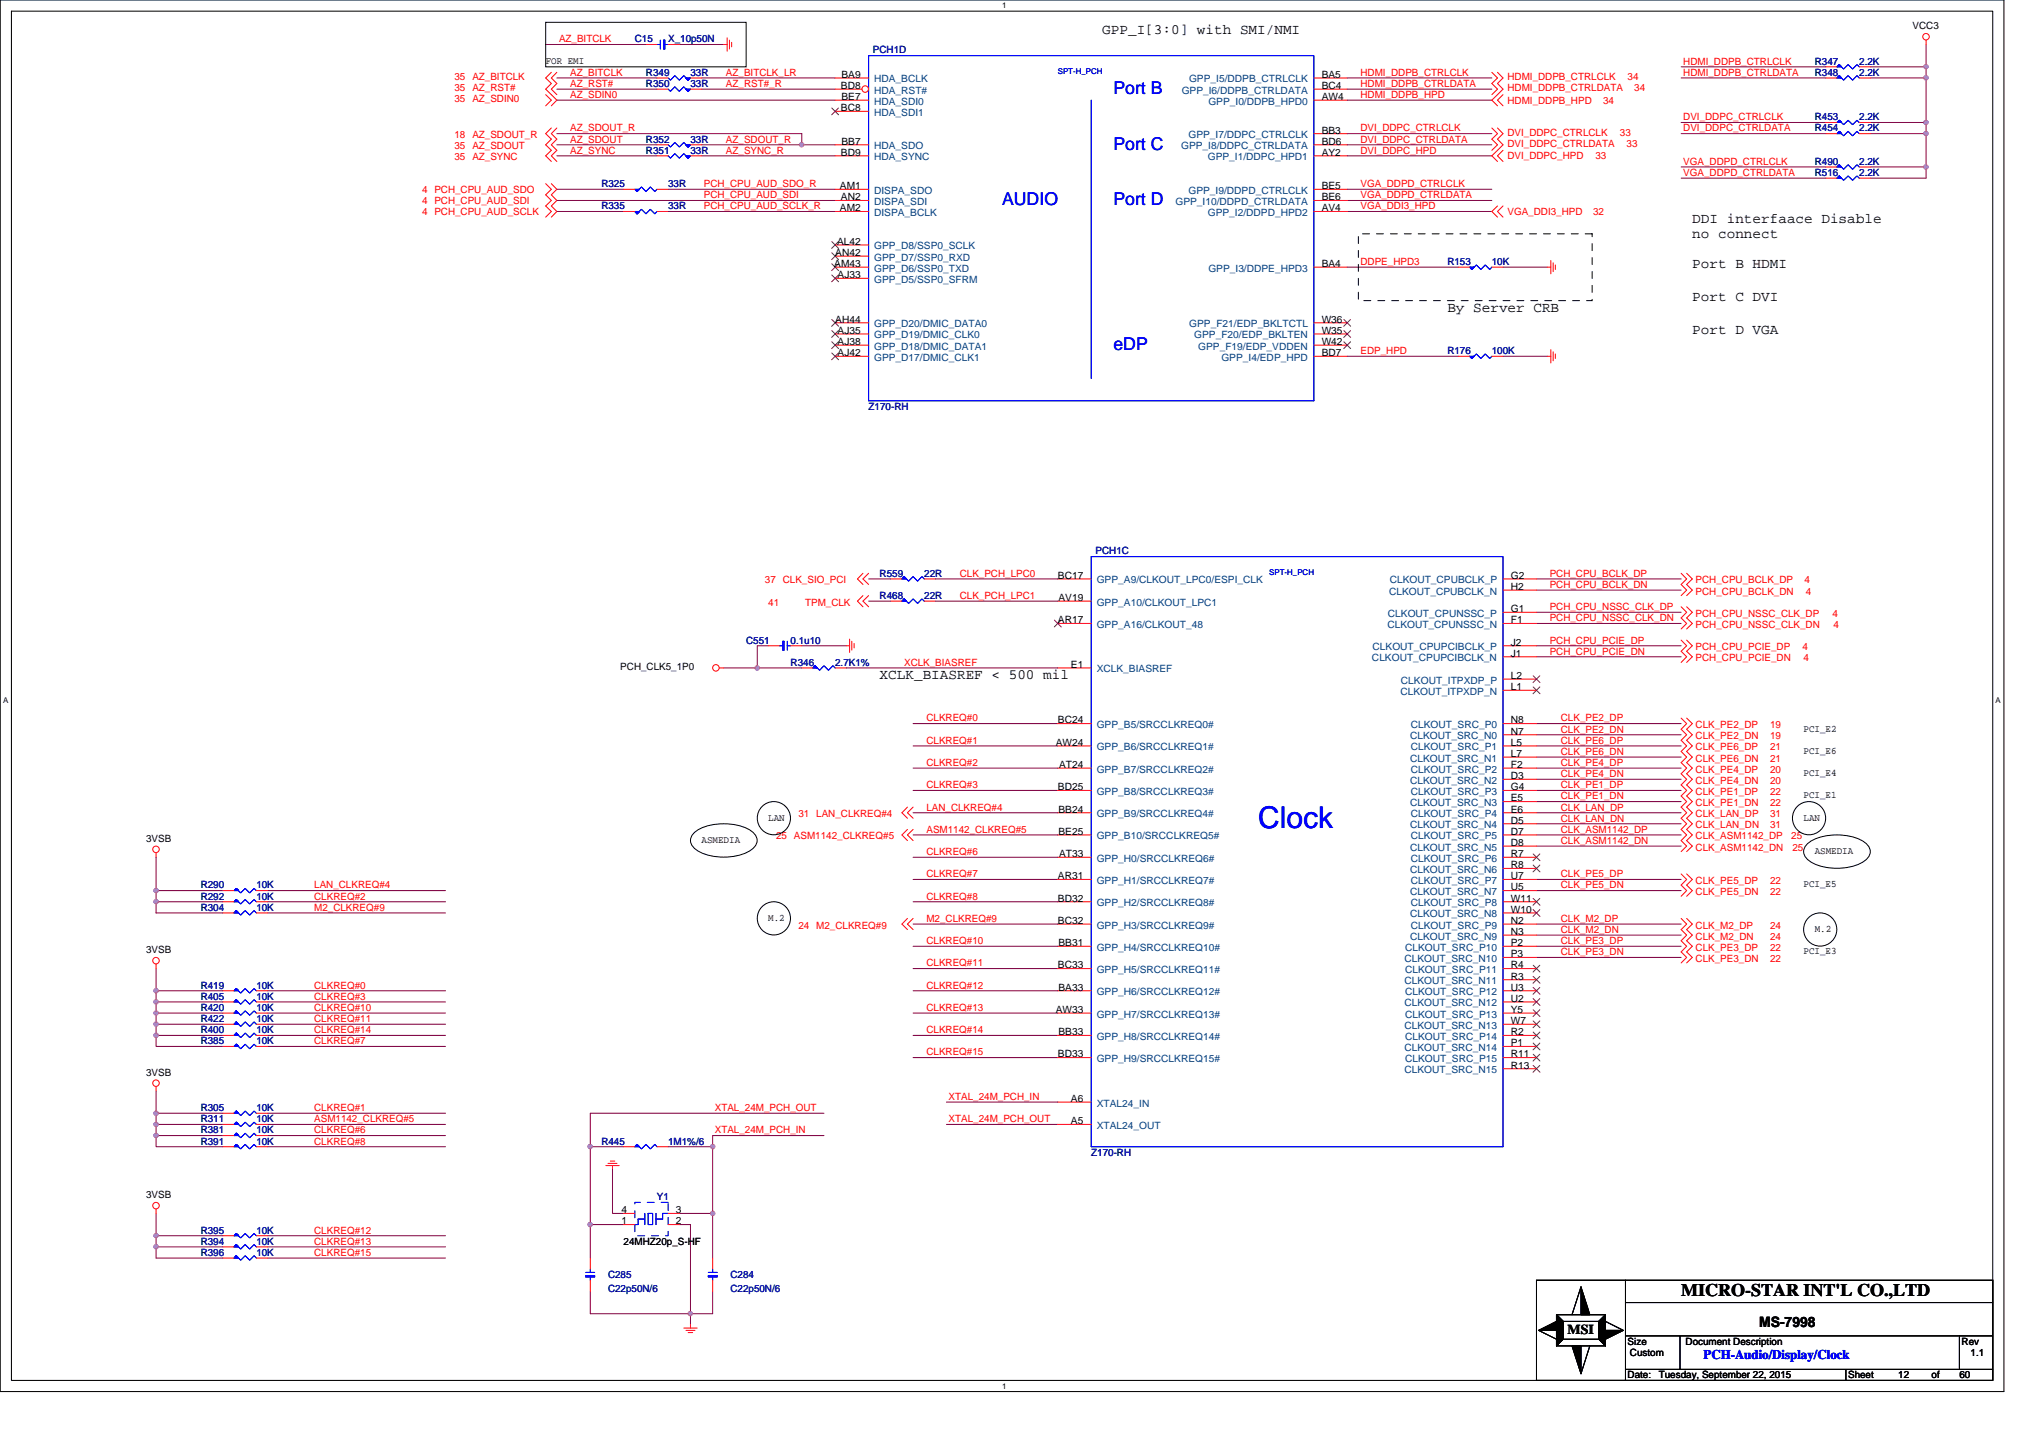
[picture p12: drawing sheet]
<svg xmlns="http://www.w3.org/2000/svg" width="297mm" height="210mm" viewBox="0 0 297 210" stroke-linecap="round" stroke-linejoin="round" font-family="sans-serif">
<path d="M0 0h292.6v203.2h-292.6zM1.7 1.6h289.3v200h-289.3z" fill="none" stroke="#000" stroke-width=".15"/>
<g fill="#fff">
<path d="M146.3 .2h.7v1.3h-.7z"/>
<path d="M146.3 201.8h.7v1.3h-.7z"/>
<path d="M.5 101.6h.7v1.3h-.7z"/>
<path d="M291.4 101.6h.8v1.3h-.8z"/>
</g>
<g fill="none" stroke="#800040" stroke-width=".15">
<path d="M79.7 6.5h14.6M81.3 11.4h14.6M81.3 13h14.6M81.3 14.6h40.7M81.3 19.5h35.8v1.6M99.2 6.5h6.5M102.5 11.4h19.5M102.5 13h19.5M196.7 11.4h21.2M196.7 13h21.2M196.7 19.5h21.2M196.7 14.6h21.2"/>
<path d="M245.5 9.8h21.1M245.5 11.4h21.1M245.5 19.5h21.1M245.5 17.9h21.1M273.2 17.9h8.1M273.2 11.4h8.1M273.2 19.5h8.1M273.2 9.8h8.1M281.3 17.9v1.6M281.3 9.8v1.6M281.3 6.5v3.3M281.3 11.4v6.5"/>
<path d="M281.3 19.5v4.9M81.3 22.8h14.6M81.3 21.1h14.6M81.3 27.6h9.8M81.3 30.9h9.8M81.3 29.3h40.7M97.6 30.9h24.4M97.6 27.6h24.4M102.5 22.8h19.5M102.5 21.1h14.6M117.1 21.1h4.9M196.7 27.6h21.2"/>
<path d="M196.7 29.3h21.2M196.7 21.1h21.2M196.7 30.9h21.2M196.7 22.8h21.2M196.7 39h16.3M219.5 39h6.5M245.5 26h21.1M245.5 24.4h21.1M273.2 24.4h8.1M281.3 24.4v1.6h-8.1M196.7 52h16.3M219.5 52h6.5"/>
<path d="M105.7 97.5h4.9M110.6 97.5h6.5M112.2 94.3h-1.6v3.2M117.1 94.3h6.5M123.6 97.5h30.9M126.8 87.8h3.3M126.8 84.5h3.3M136.6 84.5h17.9M136.6 87.8h17.9M224.4 89.4h21.1M224.4 91h21.1M224.4 95.9h21.1"/>
<path d="M224.4 94.3h21.1M224.4 84.5h21.1M224.4 86.2h21.1M133.3 112.2h21.2M133.3 118.7h21.2M133.3 115.4h21.2M133.3 105.7h21.2M133.3 108.9h21.2M224.4 115.4h21.1M224.4 117.1h21.1M224.4 118.7h21.1M224.4 105.7h21.1"/>
<path d="M224.4 107.3h21.1M224.4 112.2h21.1M224.4 113.8h21.1M224.4 108.9h21.1M224.4 110.6h21.1M22.8 130v1.7M22.8 131.7v1.6h9.8M22.8 125.2v4.8M22.8 130h9.8M22.8 131.7h9.8M39 130h26.1M39 131.7h26.1"/>
<path d="M39 133.3h26.1M133.3 125.2h21.2M133.3 121.9h21.2M133.3 138.2h21.2M133.3 134.9h21.2M133.3 131.7h21.2M133.3 128.4h21.2M224.4 128.4h21.1M224.4 130h21.1M224.4 134.9h21.1M224.4 139.8h21.1M224.4 136.5h21.1"/>
<path d="M224.4 138.2h21.1M224.4 120.3h21.1M224.4 121.9h21.1M224.4 123.5h21.1M22.8 141.4v3.3M22.8 149.6h9.8M22.8 149.6v1.6h9.8M22.8 151.2v1.6h9.8M22.8 159.3v3.3h9.8M32.6 147.9h-9.8v1.7M32.6 146.3h-9.8v1.6M32.6 144.7h-9.8v1.6"/>
<path d="M39 151.2h26.1M39 144.7h26.1M39 146.3h26.1M39 152.8h26.1M39 147.9h26.1M39 149.6h26.1M133.3 154.4h21.2M133.3 151.2h21.2M133.3 147.9h21.2M133.3 144.7h21.2M133.3 141.4h21.2M22.8 177.2v3.2"/>
<path d="M22.8 164.2v1.6h9.8M22.8 162.6v1.6h9.8M22.8 165.8v1.6h9.8M39 164.2h26.1M39 165.8h26.1M39 167.4h26.1M39 162.6h26.1M86.2 167.4h4.9M86.2 167.4v11.4h4.9M86.2 178.8v4.9M89.4 170.7v6.5h1.7M97.6 167.4h6.5"/>
<path d="M99.2 178.8h1.6v13M99.2 177.2h4.9M104.1 177.2v6.5M104.1 167.4v9.8M120.3 162.6h-34.1v4.8M120.3 165.8h-16.2v1.6M138.2 160.9h16.3M138.2 164.2h16.3M22.8 182.1v1.6h9.8M22.8 180.4v1.7M22.8 180.4h9.8M22.8 182.1h9.8"/>
<path d="M39 180.4h26.1M39 182.1h26.1M39 183.7h26.1M86.2 188.6v3.2h14.6M100.8 191.8v1.6M104.1 188.6v3.2h-3.3"/>
</g>
<g fill="#f0f" stroke="#f0f" stroke-width=".15">
<circle cx="104.1" cy="177.2" r=".32"/>
<circle cx="86.2" cy="167.4" r=".32"/>
<circle cx="86.2" cy="178.8" r=".32"/>
<circle cx="100.8" cy="191.8" r=".32"/>
<circle cx="22.8" cy="130" r=".32"/>
<circle cx="22.8" cy="131.7" r=".31"/>
<circle cx="110.6" cy="97.5" r=".32"/>
<circle cx="22.8" cy="180.4" r=".31"/>
<circle cx="22.8" cy="182.1" r=".32"/>
<circle cx="22.8" cy="164.2" r=".31"/>
<circle cx="22.8" cy="162.6" r=".32"/>
<circle cx="22.8" cy="144.7" r=".32"/>
<circle cx="22.8" cy="147.9" r=".31"/>
<circle cx="104.1" cy="167.4" r=".32"/>
<circle cx="22.8" cy="149.5" r=".32"/>
<circle cx="22.8" cy="146.3" r=".32"/>
<circle cx="22.8" cy="151.2" r=".32"/>
<circle cx="22.8" cy="165.8" r=".32"/>
<circle cx="117.1" cy="21.1" r=".32"/>
<circle cx="281.3" cy="17.9" r=".31"/>
<circle cx="281.3" cy="11.4" r=".32"/>
<circle cx="281.3" cy="24.4" r=".32"/>
<circle cx="281.3" cy="19.5" r=".32"/>
<circle cx="281.3" cy="9.7" r=".31"/>
</g>
<g fill="none" stroke="#f00" stroke-width=".15">
<path d="M79.7 13.8l.8 .8-.8 .9M80.5 10.6l-.8 .8 .8 .8-.8 .8 1.6 1.6-.8 .9M80.5 18.7l-.8 .8 .8 .8-.8 .8 .8 .8-.8 .9 .8 .8M81.3 10.6l-.8 .8 .8 .8-.8 .8 .8 .8M81.3 18.7l-.8 .8 .8 .8-.8 .8 .8 .8-.8 .9 .8 .8M94.3 6.5h1.6M95.9 13h1.7M95.9 11.4h1.7M97.6 6.5h1.6M100.8 13h1.7M100.8 11.4h1.7M105.7 6.5h.5"/>
<path d="M106.2 5.5v2M106.5 5.9v1.3M106.8 6.2v.6M122 11.4h4.8M217.9 10.6l.8 .8-.8 .8 .8 .8-.8 .8M217.9 18.7l.8 .8-.8 .8 .8 .8-.8 .8M218.7 10.6l.8 .8-.8 .8 .8 .8-1.6 1.6 .8 .9M218.7 18.7l.8 .8-.8 .8 .8 .8-1.6 1.7 .8 .8M219.5 13.8l-.8 .8 .8 .9M266.6 17.9h1.7M266.6 11.4h1.7M266.6 19.5h1.7"/>
<path d="M271.5 17.9h1.7M271.5 11.4h1.7M271.5 19.5h1.7M281.3 5.9v.6M79.7 26.8l.8 .8-.8 .8 .8 .9-.8 .8 .8 .8-.8 .8M80.5 26.8l.8 .8-.8 .8 .8 .9-.8 .8 .8 .8-.8 .8M91.1 30.9h1.6M91.1 27.6h1.6M95.9 30.9h1.7M95.9 27.6h1.7M95.9 22.8h1.7M95.9 21.1h1.7"/>
<path d="M100.8 22.8h1.7M100.8 21.1h1.7M213 39h1.6M217.9 39h1.6M218.7 30.1l-.8 .8 .8 .8M219.5 21.9l-.8 .9 .8 .8M219.5 30.1l-.8 .8 .8 .8M226 39h.5M226.5 38v2M226.8 38.4v1.3M227.1 38.7v.6M266.6 24.4h1.7"/>
<path d="M266.6 26h1.7M271.5 24.4h1.7M271.5 26h1.7M226 52h.5M226.5 51.1v1.9M226.8 51.4v1.3M227.1 51.7v.6M105 97.5h.7M112.2 94.3h1.6M115.5 94.3h1.6M117.1 97.5h1.6M122 97.5h1.6"/>
<path d="M123.6 94.3h.5M124.1 93.3v2M124.4 93.6v1.3M124.7 94v.6M126 83.7l-.8 .8 .8 .8M126 87l-.8 .8 .8 .8M126.8 83.7l-.8 .8 .8 .8M126.8 87l-.8 .8 .8 .8M130.1 84.5h1.6M135 84.5h1.6M245.5 83.7l.8 .8-.8 .8 .8 .9-.8 .8M245.5 88.6l.8 .8-.8 .8 .8 .8-.8 .8"/>
<path d="M245.5 93.5l.8 .8-.8 .8 .8 .8-.8 .8M246.3 83.7l.8 .8-.8 .8 .8 .9-.8 .8M246.3 88.6l.8 .8-.8 .8 .8 .8-.8 .8M246.3 93.5l.8 .8-.8 .8 .8 .8-.8 .8M132.5 117.9l-.8 .8 .8 .8M133.3 117.9l-.8 .8 .8 .8M245.5 104.9l.8 .8-.8 .8 .8 .8-.8 .8 .8 .8-.8 .8 .8 .9-.8 .8 .8 .8-.8 .8 .8 .8-.8 .8 .8 .8-.8 .8 .8 .9-.8 .8 .8 .8-.8 .8 .8 .8-.8 .8 .8 .8-.8 .8 .8 .8-.8 .9M246.3 104.9l.8 .8-.8 .8 .8 .8-.8 .8 .8 .8-.8 .8 .8 .9-.8 .8 .8 .8-.8 .8 .8 .8-.8 .8 .8 .8-.8 .8 .8 .9-.8 .8 .8 .8-.8 .8 .8 .8-.8 .8 .8 .8-.8 .8 .8 .8-.8 .9M22.8 124.5v.7M32.6 133.3h1.6M32.6 131.7h1.6M37.4 133.3h1.6"/>
<path d="M37.4 131.7h1.6M132.5 134.1l-.8 .8 .8 .8M132.5 121.1l-.8 .8 .8 .8M133.3 134.1l-.8 .8 .8 .8M133.3 121.1l-.8 .8 .8 .8M245.5 134.1l.8 .8-.8 .8 .8 .8-.8 .9 .8 .8-.8 .8 .8 .8-.8 .8M245.5 127.6l.8 .8-.8 .8 .8 .8-.8 .9M246.3 134.1l.8 .8-.8 .8 .8 .8-.8 .9 .8 .8-.8 .8 .8 .8-.8 .8M246.3 127.6l.8 .8-.8 .8 .8 .8-.8 .9M22.8 140.8v.6M22.8 158.7v.6M32.6 151.2h1.6"/>
<path d="M32.6 147.9h1.6M32.6 149.6h1.6M32.6 146.3h1.6M37.4 151.2h1.6M37.4 147.9h1.6M37.4 149.6h1.6M37.4 146.3h1.6M22.8 176.6v.6M32.6 162.6h1.6M32.6 165.8h1.6M32.6 164.2h1.6M37.4 162.6h1.6"/>
<path d="M37.4 165.8h1.6M37.4 164.2h1.6M88.5 170.2h1.9M88.8 169.9h1.3M89.1 169.5h.7M89.4 170.2v.5M91.1 178.8h1.6M91.1 177.2h1.6M97.6 178.8h1.6M97.6 177.2h1.6M32.6 183.7h1.6M32.6 182.1h1.6"/>
<path d="M37.4 183.7h1.6M37.4 182.1h1.6M86.2 183.7v1.6M86.2 186.9v1.7M99.9 193.9h1.9M100.2 194.3h1.3M100.5 194.6h.7M100.8 193.4v.5M104.1 183.7v1.6M104.1 186.9v1.7"/>
<circle cx="281.3" cy="5.4" r=".48"/>
<circle cx="104.5" cy="97.5" r=".48"/>
<circle cx="22.8" cy="124" r=".48"/>
<circle cx="22.8" cy="158.2" r=".48"/>
<circle cx="22.8" cy="140.3" r=".48"/>
<circle cx="22.8" cy="176.1" r=".48"/>
</g>
<g fill="none" stroke="#000" stroke-width=".15">
<path d="M79.7 3.3h29.3v6.5h-29.3zM101.2 121.8a6.1 6.1 0 0 1 4.5-1.5 6.1 6.1 0 0 1 4.5 1.5 1.46 1.46 0 0 1-.5 2.3 8.1 8.1 0 0 1-8 0 1.51 1.51 0 0 1-.5-2.3zM263.8 123.4a6.1 6.1 0 0 1 4.5-1.5 6.1 6.1 0 0 1 4.4 1.5 1.46 1.46 0 0 1-.4 2.3 8.1 8.1 0 0 1-8.1 0 1.51 1.51 0 0 1-.4-2.3zM224.4 186.9h66.6v14.7h-66.6zM224.7 194.3l2.6 1.3M227.3 192h7.2v4.5h-7.2zM227.3 192l1 1M228.3 193h5.2v2.6h-5.2zM228.3 195.6l-1 .9M230.9 187.9l-1.3 4.1M232.2 196.5l-1.3 4.1M233.5 195.6l1 .9"/>
<path d="M234.5 193l2.6 1.3M234.5 192l-1 1M237.4 190.2h53.6M237.4 186.9v14.7M237.4 200h53.6M237.4 195.1h53.6M245.3 195.1v4.9M269.6 200v1.6M286.1 195.1v4.9"/>
<circle cx="113" cy="119.5" r="2.42"/>
<circle cx="264.2" cy="119.5" r="2.42"/>
<circle cx="113" cy="134.1" r="2.42"/>
<circle cx="265.8" cy="135.7" r="2.42"/>
</g>
<g fill="#000" stroke="#000" stroke-width=".15">
<path d="M224.7 194.3l2.6-1.3v1.3zM230.9 187.9l1.3 4.1h-1.3zM234.5 194.3h2.6l-2.6 1.3zM229.6 196.5h1.3v4.1z"/>
<path d="M227.3 192l1 1v2.6l-1 .9z" fill-rule="evenodd"/>
<path d="M227.3 192l1 1v2.6l-1 .9z" fill-rule="evenodd"/>
<path d="M227.3 192l1 1v2.6l-1 .9z" fill-rule="evenodd"/>
<path d="M234.5 192v4.5l-1-.9v-2.6z" fill-rule="evenodd"/>
<path d="M234.5 192v4.5l-1-.9v-2.6z" fill-rule="evenodd"/>
<path d="M234.5 192v4.5l-1-.9v-2.6z" fill-rule="evenodd"/>
</g>
<path d="M198.4 34.1h34.1v9.8h-34.1z" fill="none" stroke="#000" stroke-width=".15" stroke-dasharray="1 1 1 1 1 1 1 1"/>
<g fill="none" stroke="#00f" stroke-width=".15">
<path d="M95.9 6.5h.5M96.4 5.9v1.3M96.9 5.9h.2v1.3h-.2zM97.1 6.5h.5M97.6 13l.3 .3 .6-.6 .7 .6 .7-.6 .6 .6 .3-.3M97.6 11.4l.3 .3 .6-.7 .7 .7 .7-.7 .6 .7 .3-.3M126.8 8.1h65.1v50.4h-65.1zM159.4 14.6v40.7M268.3 17.9l.3-.3 .6 .6 .7-.6 .6 .6 .7-.6 .3 .3M268.3 11.4l.3-.4 .6 .7 .7-.7 .6 .7 .7-.7 .3 .4M268.3 19.5l.3-.3 .6 .6 .7-.6 .6 .6 .7-.6 .3 .3M92.7 30.9l.3 .3 .7-.6 .6 .6 .7-.6 .6 .6 .3-.3"/>
<path d="M92.7 27.6l.3 .4 .7-.7 .6 .7 .7-.7 .6 .7 .3-.4M97.6 22.8l.3 .3 .6-.7 .7 .7 .7-.7 .6 .7 .3-.3M97.6 21.1l.3 .4 .6-.7 .7 .7 .7-.7 .6 .7 .3-.4M214.6 39l.3 .3 .7-.6 .7 .6 .6-.6 .6 .6 .4-.3M268.3 24.4l.3-.3 .6 .6 .7-.6 .6 .6 .7-.6 .3 .3M268.3 26l.3-.3 .6 .6 .7-.6 .6 .6 .7-.6 .3 .3M113.8 94.3h.5M114.3 93.6h.2v1.3h-.2zM115 93.6v1.3M115 94.3h.5M118.7 97.5l.3-.3 .7 .7 .6-.7 .7 .7 .6-.7 .4 .3M131.7 84.5l.3-.3 .7 .7 .6-.7 .7 .7 .6-.7 .4 .3"/>
<path d="M34.2 133.3l.3-.3 .7 .6 .6-.6 .7 .6 .6-.6 .3 .3M34.2 131.7l.3-.3 .7 .6 .6-.6 .7 .6 .6-.6 .3 .3M34.2 151.2l.3-.3 .7 .6 .6-.6 .7 .6 .6-.6 .3 .3M34.2 147.9l.3-.3 .7 .7 .6-.7 .7 .7 .6-.7 .3 .3M34.2 149.6l.3-.4 .7 .7 .6-.7 .7 .7 .6-.7 .3 .4M34.2 146.3l.3-.3 .7 .6 .6-.6 .7 .6 .6-.6 .3 .3M34.2 162.6l.3-.4 .7 .7 .6-.7 .7 .7 .6-.7 .3 .4M34.2 165.8l.3-.3 .7 .6 .6-.6 .7 .6 .6-.6 .3 .3M34.2 164.2l.3-.3 .7 .6 .6-.6 .7 .6 .6-.6 .3 .3M94.2 178h-1v.8h-.5M94.2 177.2v1.6M94.7 177.2h.6v1.6h-.6z"/>
<path d="M95.8 177.2v1.6M97.6 177.2h-.8v.8h-1M34.2 183.7l.3-.3 .7 .6 .6-.6 .7 .6 .6-.6 .3 .3M34.2 182.1l.3-.4 .7 .7 .6-.7 .7 .7 .6-.7 .3 .4M85.6 186.3h1.2v.2h-1.2zM85.6 185.8h1.2M86.2 186.5v.4M86.2 185.3v.5M103.4 186.3h1.3v.2h-1.3zM103.4 185.8h1.3M104.1 186.5v.4M104.1 185.3v.5"/>
</g>
<g fill="#00f" stroke="#00f" stroke-width=".15">
<path d="M34.2 162.6l.3-.4 .3 .4-.3-.4 .3 .4z" fill-rule="evenodd"/>
<path d="M34.2 162.6l.3-.4 .3 .4-.3-.4 .3 .4z" fill-rule="evenodd"/>
<path d="M268.3 24.4l.3-.3 .3 .3-.3-.3 .3 .3z" fill-rule="evenodd"/>
<path d="M268.3 24.4l.3-.3 .3 .3-.3-.3 .3 .3z" fill-rule="evenodd"/>
<path d="M268.3 17.9l.3-.3 .3 .3-.3-.3 .3 .3z" fill-rule="evenodd"/>
<path d="M268.3 17.9l.3-.3 .3 .3-.3-.3 .3 .3z" fill-rule="evenodd"/>
<path d="M100.2 13h.6l-.3 .3z" fill-rule="evenodd"/>
<path d="M100.2 13h.6l-.3 .3z" fill-rule="evenodd"/>
<path d="M100.2 22.8h.6l-.3 .3z" fill-rule="evenodd"/>
<path d="M100.2 22.8h.6l-.3 .3z" fill-rule="evenodd"/>
<path d="M34.5 133l.3 .3h-.6l.3-.3 .3 .3z" fill-rule="evenodd"/>
<path d="M34.5 133l.3 .3h-.6l.3-.3 .3 .3z" fill-rule="evenodd"/>
<path d="M34.5 183.4l.3 .3h-.6l.3-.3 .3 .3z" fill-rule="evenodd"/>
<path d="M34.5 183.4l.3 .3h-.6l.3-.3 .3 .3z" fill-rule="evenodd"/>
<path d="M268.3 26l.3-.3 .3 .3-.3-.3 .3 .3z" fill-rule="evenodd"/>
<path d="M268.3 26l.3-.3 .3 .3-.3-.3 .3 .3z" fill-rule="evenodd"/>
<path d="M34.5 150.9l.3 .3h-.6l.3-.3 .3 .3z" fill-rule="evenodd"/>
<path d="M34.5 150.9l.3 .3h-.6l.3-.3 .3 .3z" fill-rule="evenodd"/>
<path d="M119 97.2l.4 .3h-.7l.3-.3 .4 .3z" fill-rule="evenodd"/>
<path d="M119 97.2l.4 .3h-.7l.3-.3 .4 .3z" fill-rule="evenodd"/>
<path d="M34.2 147.9l.3-.3 .3 .3-.3-.3 .3 .3z" fill-rule="evenodd"/>
<path d="M34.2 147.9l.3-.3 .3 .3-.3-.3 .3 .3z" fill-rule="evenodd"/>
<path d="M34.5 165.5l.3 .3h-.6l.3-.3 .3 .3z" fill-rule="evenodd"/>
<path d="M34.5 165.5l.3 .3h-.6l.3-.3 .3 .3z" fill-rule="evenodd"/>
<path d="M34.5 181.7l.3 .4h-.6l.3-.4 .3 .4z" fill-rule="evenodd"/>
<path d="M34.5 181.7l.3 .4h-.6l.3-.4 .3 .4z" fill-rule="evenodd"/>
<path d="M34.2 131.7l.3-.3 .3 .3-.3-.3 .3 .3z" fill-rule="evenodd"/>
<path d="M34.2 131.7l.3-.3 .3 .3-.3-.3 .3 .3z" fill-rule="evenodd"/>
<path d="M268.3 11.4l.3-.4 .3 .4-.3-.4 .3 .4z" fill-rule="evenodd"/>
<path d="M268.3 11.4l.3-.4 .3 .4-.3-.4 .3 .4z" fill-rule="evenodd"/>
<path d="M214.6 39h.7l-.4 .3 .4-.3-.4 .3z" fill-rule="evenodd"/>
<path d="M214.6 39h.7l-.4 .3 .4-.3-.4 .3z" fill-rule="evenodd"/>
<path d="M34.5 149.2l.3 .4h-.6l.3-.4 .3 .4z" fill-rule="evenodd"/>
<path d="M34.5 149.2l.3 .4h-.6l.3-.4 .3 .4z" fill-rule="evenodd"/>
<path d="M34.2 146.3l.3-.3 .3 .3-.3-.3 .3 .3z" fill-rule="evenodd"/>
<path d="M34.2 146.3l.3-.3 .3 .3-.3-.3 .3 .3z" fill-rule="evenodd"/>
<path d="M92.7 30.9h.7l-.4 .3 .4-.3-.4 .3z" fill-rule="evenodd"/>
<path d="M92.7 30.9h.7l-.4 .3 .4-.3-.4 .3z" fill-rule="evenodd"/>
<path d="M100.2 21.1h.6l-.3 .4z" fill-rule="evenodd"/>
<path d="M100.2 21.1h.6l-.3 .4z" fill-rule="evenodd"/>
<path d="M268.3 19.5l.3-.3 .3 .3-.3-.3 .3 .3z" fill-rule="evenodd"/>
<path d="M268.3 19.5l.3-.3 .3 .3-.3-.3 .3 .3z" fill-rule="evenodd"/>
<path d="M34.2 164.2l.3-.3 .3 .3-.3-.3 .3 .3z" fill-rule="evenodd"/>
<path d="M34.2 164.2l.3-.3 .3 .3-.3-.3 .3 .3z" fill-rule="evenodd"/>
<path d="M132 84.2l.4 .3h-.7l.3-.3 .4 .3z" fill-rule="evenodd"/>
<path d="M132 84.2l.4 .3h-.7l.3-.3 .4 .3z" fill-rule="evenodd"/>
<path d="M100.2 11.4h.6l-.3 .3z" fill-rule="evenodd"/>
<path d="M100.2 11.4h.6l-.3 .3z" fill-rule="evenodd"/>
<path d="M92.7 27.6h.7l-.4 .4 .4-.4-.4 .4z" fill-rule="evenodd"/>
<path d="M92.7 27.6h.7l-.4 .4 .4-.4-.4 .4z" fill-rule="evenodd"/>
</g>
<path d="M92.7 175.6h4.9v4.8h-4.9z" fill="none" stroke="#fff" stroke-width=".15" stroke-dasharray="1 1 1 1 1 1 1 1"/>
<path d="M92.7 175.6h4.9v4.8h-4.9z" fill="none" stroke="#00f" stroke-width=".15" stroke-dasharray="1 1 1 1 1 1 1 1"/>
<circle cx="126.4" cy="13" r=".48" fill="#fff" stroke="#f00" stroke-width=".15"/>
<g fill="none" stroke="#f00" stroke-width=".15">
<path d="M122 14.6h4.8M122 16.3h4.8M122 13h3.9M191.9 13h4.8M191.9 14.6h4.8M191.9 11.4h4.8M191.9 19.5h4.8M266.6 9.8h1.7M271.5 9.8h1.7M122 21.1h4.8M122 22.8h4.8M122 27.6h4.8"/>
<path d="M122 29.3h4.8M122 30.9h4.8M122 35.8h4.8M122 37.4h4.8M122 39h4.8M191.9 21.1h4.8M191.9 22.8h4.8M191.9 27.6h4.8M191.9 29.3h4.8M191.9 30.9h4.8M191.9 39h4.8M122 40.6h4.8"/>
<path d="M122 47.1h4.8M122 48.8h4.8M122 50.4h4.8M122 52h4.8M191.9 47.1h4.8M191.9 48.8h4.8M191.9 50.4h4.8M191.9 52h4.8M213 52h1.6M217.9 52h1.6M130.1 87.8h1.6M135 87.8h1.6"/>
<path d="M154.5 87.8h4.9M154.5 91h4.9M154.5 97.5h4.9M154.5 84.5h4.9M219.5 99.2h4.9M219.5 95.9h4.9M219.5 94.3h4.9M219.5 91h4.9M219.5 89.4h4.9M219.5 84.5h4.9M219.5 86.2h4.9M154.5 105.7h4.9"/>
<path d="M154.5 108.9h4.9M154.5 112.2h4.9M154.5 115.4h4.9M154.5 118.7h4.9M219.5 100.8h4.9M219.5 107.3h4.9M219.5 105.7h4.9M219.5 110.6h4.9M219.5 108.9h4.9M219.5 113.8h4.9M219.5 112.2h4.9M219.5 117.1h4.9"/>
<path d="M219.5 115.4h4.9M219.5 118.7h4.9M32.6 130h1.6M37.4 130h1.6M154.5 121.9h4.9M154.5 125.2h4.9M154.5 128.4h4.9M154.5 131.7h4.9M154.5 134.9h4.9M154.5 138.2h4.9M219.5 120.3h4.9M219.5 123.5h4.9"/>
<path d="M219.5 121.9h4.9M219.5 126.8h4.9M219.5 125.2h4.9M219.5 130h4.9M219.5 128.4h4.9M219.5 133.3h4.9M219.5 131.7h4.9M219.5 136.5h4.9M219.5 134.9h4.9M219.5 139.8h4.9M219.5 138.2h4.9M32.6 144.7h1.6"/>
<path d="M32.6 152.8h1.6M37.4 144.7h1.6M37.4 152.8h1.6M154.5 141.4h4.9M154.5 144.7h4.9M154.5 147.9h4.9M154.5 151.2h4.9M154.5 154.4h4.9M219.5 143.1h4.9M219.5 141.4h4.9M219.5 144.7h4.9M219.5 147.9h4.9"/>
<path d="M219.5 151.2h4.9M219.5 154.4h4.9M219.5 156.1h4.9M219.5 152.8h4.9M219.5 149.6h4.9M219.5 146.3h4.9M32.6 167.4h1.6M37.4 167.4h1.6M91.1 167.4h1.6M95.9 167.4h1.7M154.5 164.2h4.9M154.5 160.9h4.9"/>
<path d="M32.6 180.4h1.6M37.4 180.4h1.6"/>
</g>
<g fill="none" stroke="#804000" stroke-width=".15">
<path d="M121.5 15.8l1 1M122.4 15.8l-.9 1M121.5 35.3l1 1M121.5 36.9l1 1M121.5 38.5l1 1M122.4 35.3l-.9 1M122.4 36.9l-.9 1M122.4 38.5l-.9 1M121.5 40.2l1 .9M121.5 46.7l1 .9M121.5 48.3l1 1M121.5 49.9l1 1"/>
<path d="M121.5 51.5l1 1M122.4 40.2l-.9 .9M122.4 46.7l-.9 .9M122.4 48.3l-.9 1M122.4 49.9l-.9 1M122.4 51.5l-.9 1M196.3 46.7l.9 .9M196.3 48.3l.9 1M196.3 49.9l.9 1M197.2 46.7l-1 .9M197.2 48.3l-1 1M197.2 49.9l-1 1"/>
<path d="M154 90.6l1 .9M155 90.6l-1 .9M223.9 98.7l1 1M224.9 98.7l-1 1M223.9 100.3l1 1M224.9 100.3l-1 1M223.9 126.3l1 1M223.9 124.7l1 1M223.9 132.8l1 1M223.9 131.2l1 1M224.9 126.3l-1 1M224.9 124.7l-1 1"/>
<path d="M224.9 132.8l-1 1M224.9 131.2l-1 1M223.9 142.6l1 1M223.9 140.9l1 1M223.9 155.6l1 1M223.9 153.9l1 1M223.9 152.3l1 1M223.9 150.7l1 1M223.9 149.1l1 1M223.9 147.4l1 1M223.9 145.8l1 1M223.9 144.2l1 1"/>
<path d="M224.9 142.6l-1 1M224.9 140.9l-1 1M224.9 155.6l-1 1M224.9 153.9l-1 1M224.9 152.3l-1 1M224.9 150.7l-1 1M224.9 149.1l-1 1M224.9 147.4l-1 1M224.9 145.8l-1 1M224.9 144.2l-1 1"/>
</g>
<path d="M268.3 9.8l.3-.4 .6 .7 .7-.7 .6 .7 .7-.7 .3 .4M214.6 52l.3 .3 .7-.6 .7 .6 .6-.6 .6 .6 .4-.3M131.7 87.8l.3-.3 .7 .6 .6-.6 .7 .6 .6-.6 .4 .3M159.4 81.3h60.1v86.1h-60.1zM34.2 130l.3-.3 .7 .7 .6-.7 .7 .7 .6-.7 .3 .3M34.2 144.7l.3-.3 .7 .6 .6-.6 .7 .6 .6-.6 .3 .3M34.2 152.8l.3-.3 .7 .6 .6-.6 .7 .6 .6-.6 .3 .3M34.2 167.4l.3-.3 .7 .7 .6-.7 .7 .7 .6-.7 .3 .3M92.7 167.4l.3-.3 .7 .7 .6-.7 .7 .7 .6-.7 .3 .3M34.2 180.4l.3-.3 .7 .7 .6-.7 .7 .7 .6-.7 .3 .3" fill="none" stroke="#00f" stroke-width=".15"/>
<g fill="#00f" stroke="#00f" stroke-width=".15">
<path d="M131.7 87.8l.3-.3 .4 .3-.4-.3 .4 .3z" fill-rule="evenodd"/>
<path d="M131.7 87.8l.3-.3 .4 .3-.4-.3 .4 .3z" fill-rule="evenodd"/>
<path d="M93 167.1l.4 .3h-.7l.3-.3 .4 .3z" fill-rule="evenodd"/>
<path d="M93 167.1l.4 .3h-.7l.3-.3 .4 .3z" fill-rule="evenodd"/>
<path d="M214.6 52h.7l-.4 .3 .4-.3-.4 .3z" fill-rule="evenodd"/>
<path d="M214.6 52h.7l-.4 .3 .4-.3-.4 .3z" fill-rule="evenodd"/>
<path d="M268.3 9.8l.3-.4 .3 .4-.3-.4 .3 .4z" fill-rule="evenodd"/>
<path d="M268.3 9.8l.3-.4 .3 .4-.3-.4 .3 .4z" fill-rule="evenodd"/>
<path d="M34.5 167.1l.3 .3h-.6l.3-.3 .3 .3z" fill-rule="evenodd"/>
<path d="M34.5 167.1l.3 .3h-.6l.3-.3 .3 .3z" fill-rule="evenodd"/>
<path d="M34.2 144.7l.3-.3 .3 .3-.3-.3 .3 .3z" fill-rule="evenodd"/>
<path d="M34.2 144.7l.3-.3 .3 .3-.3-.3 .3 .3z" fill-rule="evenodd"/>
<path d="M34.2 180.4l.3-.3 .3 .3-.3-.3 .3 .3z" fill-rule="evenodd"/>
<path d="M34.2 180.4l.3-.3 .3 .3-.3-.3 .3 .3z" fill-rule="evenodd"/>
<path d="M34.2 152.8l.3-.3 .3 .3-.3-.3 .3 .3z" fill-rule="evenodd"/>
<path d="M34.2 152.8l.3-.3 .3 .3-.3-.3 .3 .3z" fill-rule="evenodd"/>
<path d="M34.2 130l.3-.3 .3 .3-.3-.3 .3 .3z" fill-rule="evenodd"/>
<path d="M34.2 130l.3-.3 .3 .3-.3-.3 .3 .3z" fill-rule="evenodd"/>
</g>
<g fill="#f0f" stroke="#f0f" stroke-width=".15">
<circle cx="104.1" cy="177.2" r=".32"/>
<circle cx="86.2" cy="167.4" r=".32"/>
<circle cx="86.2" cy="178.8" r=".32"/>
<circle cx="100.8" cy="191.8" r=".32"/>
<circle cx="22.8" cy="130" r=".32"/>
<circle cx="22.8" cy="131.7" r=".31"/>
<circle cx="110.6" cy="97.5" r=".32"/>
<circle cx="22.8" cy="180.4" r=".31"/>
<circle cx="22.8" cy="182.1" r=".32"/>
<circle cx="22.8" cy="164.2" r=".31"/>
<circle cx="22.8" cy="162.6" r=".32"/>
<circle cx="22.8" cy="144.7" r=".32"/>
<circle cx="22.8" cy="147.9" r=".31"/>
<circle cx="104.1" cy="167.4" r=".32"/>
<circle cx="22.8" cy="149.5" r=".32"/>
<circle cx="22.8" cy="146.3" r=".32"/>
<circle cx="22.8" cy="151.2" r=".32"/>
<circle cx="22.8" cy="165.8" r=".32"/>
<circle cx="117.1" cy="21.1" r=".32"/>
<circle cx="281.3" cy="17.9" r=".31"/>
<circle cx="281.3" cy="11.4" r=".32"/>
<circle cx="281.3" cy="24.4" r=".32"/>
<circle cx="281.3" cy="19.5" r=".32"/>
<circle cx="281.3" cy="9.7" r=".31"/>
</g>
<text font-size="4.4" fill="#00f" x="183.7" y="121">Clock</text>
<g font-size="2.6" fill="#00f">
<text x="162.6" y="13.7">Port B</text>
<text x="162.6" y="21.8">Port C</text>
<text x="146.3" y="30">AUDIO</text>
<text x="162.6" y="30">Port D</text>
<text x="162.6" y="51.1">eDP</text>
</g>
<text font-size="2.6" x="245.5" y="189.3">MICRO-STAR INT'L CO.,LTD</text>
<g font-size="2.1">
<text x="161" y="4.9">GPP_I[3:0] with SMI/NMI</text>
<text x="247.1" y="32.6">DDI interfaace Disable</text>
<text x="247.1" y="34.8">no connect</text>
<text x="247.1" y="39.1">Port B HDMI</text>
<text x="211.4" y="45.6">By Server CRB</text>
<text x="247.1" y="43.9">Port C DVI</text>
<text x="247.1" y="48.8">Port D VGA</text>
<text x="128.5" y="99.2">XCLK_BIASREF &lt; 500 mil</text>
<text x="256.9" y="193.8">MS-7998</text>
</g>
<text font-size="2" x="228.9" y="194.8">MSI</text>
<text font-size="1.9" fill="#00f" x="248.8" y="198.5">PCH-Audio/Display/Clock</text>
<g font-size="1.5">
<text x="279.3" y="4.2">VCC3</text>
<text x="79.7" y="9.3">FOR EMI</text>
<text x="122.9" y="11.4">BA9</text>
<text x="193" y="11.4">BA5</text>
<text x="122.8" y="13">BD8</text>
<text x="122.8" y="16.2">BC8</text>
<text x="122.9" y="14.6">BE7</text>
<text x="193" y="13">BC4</text>
<text x="193" y="14.6">AW4</text>
<text x="122.8" y="22.7">BD9</text>
<text x="122.9" y="21.1">BB7</text>
<text x="193" y="21.1">BD6</text>
<text x="193" y="22.7">AY2</text>
<text x="193" y="19.5">BB3</text>
<text x="122.7" y="27.6">AM1</text>
<text x="122.8" y="29.3">AN2</text>
<text x="193" y="27.6">BE5</text>
<text x="193" y="29.3">BE6</text>
<text x="122.2" y="35.8">AL42</text>
<text x="122.7" y="30.9">AM2</text>
<text x="193" y="30.9">AV4</text>
<text x="121.8" y="39">AM43</text>
<text x="122" y="37.4">AN42</text>
<text x="122.3" y="40.6">AJ33</text>
<text x="193" y="39">BA4</text>
<text x="122" y="47.1">AH44</text>
<text x="193" y="47.1">W36</text>
<text x="122.3" y="48.7">AJ35</text>
<text x="122.3" y="50.4">AJ38</text>
<text x="122.3" y="52">AJ42</text>
<text x="193" y="50.4">W42</text>
<text x="193" y="52">BD7</text>
<text x="193" y="48.7">W35</text>
<text x="154.5" y="84.5">BC17</text>
<text x="154.6" y="87.8">AV19</text>
<text x="220.6" y="84.5">G2</text>
<text x="220.6" y="86.1">H2</text>
<text x="220.6" y="89.4">G1</text>
<text x="154.5" y="91">AR17</text>
<text x="220.6" y="91">F1</text>
<text x="220.6" y="94.3">J2</text>
<text x="220.6" y="95.9">J1</text>
<text x="90.6" y="97.9">PCH_CLK5_1P0</text>
<text x="156.4" y="97.5">E1</text>
<text x="220.6" y="99.1">L2</text>
<text x="220.6" y="100.8">L1</text>
<text x="154.5" y="105.6">BC24</text>
<text x="220.6" y="105.6">N8</text>
<text x="220.6" y="107.3">N7</text>
<text x="263.4" y="106.8">PCI_E2</text>
<text x="154.2" y="108.9">AW24</text>
<text x="154.7" y="112.1">AT24</text>
<text x="220.6" y="108.9">L5</text>
<text x="220.6" y="112.1">F2</text>
<text x="220.6" y="110.5">L7</text>
<text x="220.6" y="113.8">D3</text>
<text x="263.4" y="110.1">PCI_E6</text>
<text x="263.4" y="113.3">PCI_E4</text>
<text x="112.2" y="119.8">LAN</text>
<text x="154.5" y="115.4">BD25</text>
<text x="154.6" y="118.7">BB24</text>
<text x="220.6" y="115.4">G4</text>
<text x="220.6" y="118.7">E6</text>
<text x="220.6" y="117">E5</text>
<text x="263.4" y="119.8">LAN</text>
<text x="263.4" y="116.6">PCI_E1</text>
<text x="21.3" y="122.9">3VSB</text>
<text x="102.5" y="123.1">ASMEDIA</text>
<text x="154.6" y="121.9">BE25</text>
<text x="154.7" y="125.2">AT33</text>
<text x="220.6" y="121.9">D7</text>
<text x="220.6" y="125.2">R7</text>
<text x="220.6" y="120.3">D5</text>
<text x="220.6" y="123.5">D8</text>
<text x="265" y="124.7">ASMEDIA</text>
<text x="154.5" y="128.4">AR31</text>
<text x="154.5" y="131.7">BD32</text>
<text x="220.6" y="128.4">U7</text>
<text x="220.6" y="131.7">W11</text>
<text x="220.6" y="126.8">R8</text>
<text x="220.6" y="130">U5</text>
<text x="263.4" y="129.6">PCI_E5</text>
<text x="112.2" y="134.5">M.2</text>
<text x="154.5" y="134.9">BC32</text>
<text x="220.6" y="134.9">N2</text>
<text x="220.6" y="133.3">W10</text>
<text x="220.6" y="136.5">N3</text>
<text x="265" y="136.1">M.2</text>
<text x="21.3" y="139.2">3VSB</text>
<text x="154.5" y="141.4">BC33</text>
<text x="154.6" y="138.2">BB31</text>
<text x="220.6" y="138.2">P2</text>
<text x="220.6" y="141.4">R4</text>
<text x="220.6" y="139.8">P3</text>
<text x="220.6" y="143">R3</text>
<text x="263.4" y="139.3">PCI_E3</text>
<text x="154.2" y="147.9">AW33</text>
<text x="154.6" y="144.7">BA33</text>
<text x="220.6" y="147.9">Y5</text>
<text x="220.6" y="144.7">U3</text>
<text x="220.6" y="149.5">W7</text>
<text x="220.6" y="146.3">U2</text>
<text x="154.5" y="154.4">BD33</text>
<text x="154.6" y="151.2">BB33</text>
<text x="220.6" y="154.4">R11</text>
<text x="220.6" y="151.2">R2</text>
<text x="220.6" y="152.8">P1</text>
<text x="21.3" y="157.1">3VSB</text>
<text x="156.4" y="160.9">A6</text>
<text x="220.6" y="156">R13</text>
<text x="156.4" y="164.2">A5</text>
<text x="21.3" y="174.9">3VSB</text>
<text x="90.7" y="178.8">1</text>
<text x="90.7" y="177.2">4</text>
<text x="98.7" y="178.8">2</text>
<text x="98.7" y="177.2">3</text>
<text x="91.1" y="181.8">24MHZ20p_S-HF</text>
<text x="237.7" y="196.4">Size</text>
<text x="246.2" y="196.4">Document Description</text>
<text x="286.5" y="196.4">Rev</text>
<text x="237.7" y="201.3">Date:</text>
<text x="238" y="198">Custom</text>
<text x="242.2" y="201.3">Tuesday, September 22, 2015</text>
<text x="269.9" y="201.3">Sheet</text>
<text x="277.2" y="201.3">12</text>
<text x="282.1" y="201.3">of</text>
<text x="286.1" y="201.3">60</text>
<text x="287.8" y="198">1.1</text>
</g>
<g font-size="1.5" fill="#f00">
<text x="66.4" y="11.7">35 AZ_BITCLK</text>
<text x="81.6" y="6.2">AZ_BITCLK</text>
<text x="83.3" y="11.1">AZ_BITCLK</text>
<text x="106" y="11.1">AZ_BITCLK_LR</text>
<text x="198.7" y="11.1">HDMI_DDPB_CTRLCLK</text>
<text x="220.2" y="11.7">HDMI_DDPB_CTRLCLK</text>
<text x="237.7" y="11.7">34</text>
<text x="245.8" y="9.4">HDMI_DDPB_CTRLCLK</text>
<text x="245.8" y="11.1">HDMI_DDPB_CTRLDATA</text>
<text x="66.4" y="13.4">35 AZ_RST#</text>
<text x="66.4" y="15">35 AZ_SDIN0</text>
<text x="83.3" y="12.7">AZ_RST#</text>
<text x="83.3" y="14.3">AZ_SDIN0</text>
<text x="106" y="12.7">AZ_RST#_R</text>
<text x="198.7" y="12.7">HDMI_DDPB_CTRLDATA</text>
<text x="198.7" y="14.3">HDMI_DDPB_HPD</text>
<text x="220.2" y="15.1">HDMI_DDPB_HPD</text>
<text x="220.2" y="13.4">HDMI_DDPB_CTRLDATA</text>
<text x="234.1" y="15.1">34</text>
<text x="238.7" y="13.4">34</text>
<text x="245.8" y="17.6">DVI_DDPC_CTRLCLK</text>
<text x="66.4" y="20.2">18 AZ_SDOUT_R</text>
<text x="66.4" y="23.4">35 AZ_SYNC</text>
<text x="66.4" y="21.8">35 AZ_SDOUT</text>
<text x="83.3" y="19.2">AZ_SDOUT_R</text>
<text x="83.3" y="22.4">AZ_SYNC</text>
<text x="83.3" y="20.8">AZ_SDOUT</text>
<text x="106" y="22.4">AZ_SYNC_R</text>
<text x="106" y="20.8">AZ_SDOUT_R</text>
<text x="198.7" y="22.4">DVI_DDPC_HPD</text>
<text x="198.7" y="19.2">DVI_DDPC_CTRLCLK</text>
<text x="198.7" y="20.8">DVI_DDPC_CTRLDATA</text>
<text x="220.2" y="23.3">DVI_DDPC_HPD</text>
<text x="220.2" y="19.9">DVI_DDPC_CTRLCLK</text>
<text x="220.2" y="21.5">DVI_DDPC_CTRLDATA</text>
<text x="233" y="23.3">33</text>
<text x="236.6" y="19.9">33</text>
<text x="237.5" y="21.5">33</text>
<text x="245.8" y="19.2">DVI_DDPC_CTRLDATA</text>
<text x="61.7" y="29.8">4 PCH_CPU_AUD_SDI</text>
<text x="61.7" y="28.1">4 PCH_CPU_AUD_SDO</text>
<text x="102.8" y="29">PCH_CPU_AUD_SDI</text>
<text x="102.8" y="27.3">PCH_CPU_AUD_SDO_R</text>
<text x="198.7" y="27.3">VGA_DDPD_CTRLCLK</text>
<text x="198.7" y="29">VGA_DDPD_CTRLDATA</text>
<text x="245.8" y="25.7">VGA_DDPD_CTRLDATA</text>
<text x="245.8" y="24.1">VGA_DDPD_CTRLCLK</text>
<text x="61.7" y="31.4">4 PCH_CPU_AUD_SCLK</text>
<text x="102.8" y="30.6">PCH_CPU_AUD_SCLK_R</text>
<text x="198.7" y="30.6">VGA_DDI3_HPD</text>
<text x="220.2" y="31.4">VGA_DDI3_HPD</text>
<text x="232.7" y="31.4">32</text>
<text x="198.7" y="38.7">DDPE_HPD3</text>
<text x="198.7" y="51.7">EDP_HPD</text>
<text x="111.7" y="85.2">37 CLK_SIO_PCI</text>
<text x="112.2" y="88.5">41</text>
<text x="117.6" y="88.5">TPM_CLK</text>
<text x="140.2" y="84.2">CLK_PCH_LPC0</text>
<text x="140.2" y="87.5">CLK_PCH_LPC1</text>
<text x="226.3" y="89.1">PCH_CPU_NSSC_CLK_DP</text>
<text x="226.3" y="84.2">PCH_CPU_BCLK_DP</text>
<text x="226.3" y="85.9">PCH_CPU_BCLK_DN</text>
<text x="247.6" y="85.2">PCH_CPU_BCLK_DP</text>
<text x="247.6" y="86.8">PCH_CPU_BCLK_DN</text>
<text x="263.5" y="85.2">4</text>
<text x="263.7" y="86.8">4</text>
<text x="226.3" y="90.7">PCH_CPU_NSSC_CLK_DN</text>
<text x="226.3" y="95.6">PCH_CPU_PCIE_DN</text>
<text x="226.3" y="94">PCH_CPU_PCIE_DP</text>
<text x="247.6" y="90.1">PCH_CPU_NSSC_CLK_DP</text>
<text x="247.6" y="91.7">PCH_CPU_NSSC_CLK_DN</text>
<text x="247.6" y="95">PCH_CPU_PCIE_DP</text>
<text x="263.2" y="95">4</text>
<text x="267.6" y="90.1">4</text>
<text x="267.8" y="91.7">4</text>
<text x="132" y="97.2">XCLK_BIASREF</text>
<text x="247.6" y="96.6">PCH_CPU_PCIE_DN</text>
<text x="263.4" y="96.6">4</text>
<text x="135.3" y="105.3">CLKREQ#0</text>
<text x="227.9" y="105.3">CLK_PE2_DP</text>
<text x="227.9" y="107">CLK_PE2_DN</text>
<text x="247.6" y="106.3">CLK_PE2_DP</text>
<text x="247.6" y="107.9">CLK_PE2_DN</text>
<text x="258.5" y="106.3">19</text>
<text x="258.5" y="107.9">19</text>
<text x="135.3" y="111.8">CLKREQ#2</text>
<text x="135.3" y="108.6">CLKREQ#1</text>
<text x="227.9" y="111.8">CLK_PE4_DP</text>
<text x="227.9" y="113.5">CLK_PE4_DN</text>
<text x="227.9" y="108.6">CLK_PE6_DP</text>
<text x="227.9" y="110.2">CLK_PE6_DN</text>
<text x="247.6" y="112.8">CLK_PE4_DP</text>
<text x="247.6" y="111.2">CLK_PE6_DN</text>
<text x="247.6" y="109.6">CLK_PE6_DP</text>
<text x="258.5" y="112.8">20</text>
<text x="258.5" y="111.2">21</text>
<text x="258.5" y="109.6">21</text>
<text x="116.6" y="119.3">31 LAN_CLKREQ#4</text>
<text x="135.3" y="118.4">LAN_CLKREQ#4</text>
<text x="135.3" y="115.1">CLKREQ#3</text>
<text x="227.9" y="115.1">CLK_PE1_DP</text>
<text x="227.9" y="116.7">CLK_PE1_DN</text>
<text x="227.9" y="118.4">CLK_LAN_DP</text>
<text x="227.9" y="120">CLK_LAN_DN</text>
<text x="247.6" y="119.3">CLK_LAN_DP</text>
<text x="247.6" y="117.7">CLK_PE1_DN</text>
<text x="247.6" y="116.1">CLK_PE1_DP</text>
<text x="247.6" y="114.4">CLK_PE4_DN</text>
<text x="258.5" y="119.3">31</text>
<text x="258.5" y="117.7">22</text>
<text x="258.5" y="116.1">22</text>
<text x="258.5" y="114.4">20</text>
<text x="113.3" y="122.6">25 ASM1142_CLKREQ#5</text>
<text x="135.3" y="124.9">CLKREQ#6</text>
<text x="135.3" y="121.6">ASM1142_CLKREQ#5</text>
<text x="227.9" y="121.6">CLK_ASM1142_DP</text>
<text x="227.9" y="123.2">CLK_ASM1142_DN</text>
<text x="247.6" y="121">CLK_LAN_DN</text>
<text x="247.6" y="122.6">CLK_ASM1142_DP</text>
<text x="247.6" y="124.2">CLK_ASM1142_DN</text>
<text x="258.5" y="121">31</text>
<text x="261.6" y="122.6">25</text>
<text x="261.8" y="124.2">25</text>
<text x="45.9" y="129.7">LAN_CLKREQ#4</text>
<text x="45.9" y="131.4">CLKREQ#2</text>
<text x="135.3" y="131.4">CLKREQ#8</text>
<text x="135.3" y="128.1">CLKREQ#7</text>
<text x="227.9" y="128.1">CLK_PE5_DP</text>
<text x="227.9" y="129.7">CLK_PE5_DN</text>
<text x="247.6" y="130.7">CLK_PE5_DN</text>
<text x="247.6" y="129.1">CLK_PE5_DP</text>
<text x="258.5" y="130.7">22</text>
<text x="258.5" y="129.1">22</text>
<text x="45.9" y="133">M2_CLKREQ#9</text>
<text x="116.6" y="135.6">24 M2_CLKREQ#9</text>
<text x="135.3" y="137.9">CLKREQ#10</text>
<text x="135.3" y="134.6">M2_CLKREQ#9</text>
<text x="227.9" y="134.6">CLK_M2_DP</text>
<text x="227.9" y="136.2">CLK_M2_DN</text>
<text x="227.9" y="137.9">CLK_PE3_DP</text>
<text x="247.6" y="135.6">CLK_M2_DP</text>
<text x="247.6" y="137.2">CLK_M2_DN</text>
<text x="258.5" y="135.6">24</text>
<text x="258.5" y="137.2">24</text>
<text x="135.3" y="141.1">CLKREQ#11</text>
<text x="227.9" y="139.5">CLK_PE3_DN</text>
<text x="247.6" y="138.8">CLK_PE3_DP</text>
<text x="247.6" y="140.5">CLK_PE3_DN</text>
<text x="258.5" y="138.8">22</text>
<text x="258.5" y="140.5">22</text>
<text x="45.9" y="144.4">CLKREQ#0</text>
<text x="45.9" y="146">CLKREQ#3</text>
<text x="45.9" y="147.6">CLKREQ#10</text>
<text x="45.9" y="149.2">CLKREQ#11</text>
<text x="135.3" y="147.6">CLKREQ#13</text>
<text x="135.3" y="144.4">CLKREQ#12</text>
<text x="45.9" y="152.5">CLKREQ#7</text>
<text x="45.9" y="150.9">CLKREQ#14</text>
<text x="135.3" y="154.1">CLKREQ#15</text>
<text x="135.3" y="150.9">CLKREQ#14</text>
<text x="138.5" y="160.6">XTAL_24M_PCH_IN</text>
<text x="45.9" y="163.9">ASM1142_CLKREQ#5</text>
<text x="45.9" y="165.5">CLKREQ#6</text>
<text x="45.9" y="167.1">CLKREQ#8</text>
<text x="45.9" y="162.2">CLKREQ#1</text>
<text x="104.4" y="162.2">XTAL_24M_PCH_OUT</text>
<text x="104.4" y="165.5">XTAL_24M_PCH_IN</text>
<text x="138.5" y="163.9">XTAL_24M_PCH_OUT</text>
<text x="45.9" y="180.1">CLKREQ#12</text>
<text x="45.9" y="181.8">CLKREQ#13</text>
<text x="45.9" y="183.4">CLKREQ#15</text>
</g>
<g font-size="1.5" fill="#000080">
<text x="92.7" y="6.2">C15</text>
<text x="94.3" y="11.1">R349</text>
<text x="97.6" y="6.2">X_10p50N</text>
<text x="100.8" y="11.1">33R</text>
<text x="127.5" y="7.8">PCH1D</text>
<text x="265" y="11.1">R348</text>
<text x="265" y="9.4">R347</text>
<text x="271.5" y="11.1">2.2K</text>
<text x="271.5" y="9.4">2.2K</text>
<text x="94.3" y="12.7">R350</text>
<text x="100.8" y="12.7">33R</text>
<text x="265" y="17.6">R453</text>
<text x="271.5" y="17.6">2.2K</text>
<text x="94.3" y="22.5">R351</text>
<text x="94.3" y="20.8">R352</text>
<text x="100.8" y="22.5">33R</text>
<text x="100.8" y="20.8">33R</text>
<text x="265" y="19.2">R454</text>
<text x="271.5" y="19.2">2.2K</text>
<text x="87.8" y="27.3">R325</text>
<text x="97.6" y="27.3">33R</text>
<text x="265" y="24.1">R490</text>
<text x="265" y="25.7">R516</text>
<text x="271.5" y="24.1">2.2K</text>
<text x="271.5" y="25.7">2.2K</text>
<text x="87.8" y="30.6">R335</text>
<text x="97.6" y="30.6">33R</text>
<text x="211.4" y="38.7">R153</text>
<text x="217.9" y="38.7">10K</text>
<text x="211.4" y="51.7">R176</text>
<text x="217.9" y="51.7">100K</text>
<text x="126.8" y="59.8">Z170-RH</text>
<text x="160" y="81">PCH1C</text>
<text x="128.5" y="84.2">R559</text>
<text x="128.5" y="87.5">R468</text>
<text x="135" y="84.2">22R</text>
<text x="135" y="87.5">22R</text>
<text x="109" y="94">C551</text>
<text x="115.5" y="94">0.1u10</text>
<text x="115.5" y="97.2">R346</text>
<text x="122" y="97.2">2.7K1%</text>
<text x="29.3" y="131.4">R292</text>
<text x="29.3" y="129.7">R290</text>
<text x="37.4" y="131.4">10K</text>
<text x="37.4" y="129.7">10K</text>
<text x="29.3" y="133">R304</text>
<text x="37.4" y="133">10K</text>
<text x="29.3" y="147.6">R420</text>
<text x="29.3" y="149.2">R422</text>
<text x="29.3" y="146">R405</text>
<text x="29.3" y="144.4">R419</text>
<text x="37.4" y="147.6">10K</text>
<text x="37.4" y="149.2">10K</text>
<text x="37.4" y="146">10K</text>
<text x="37.4" y="144.4">10K</text>
<text x="29.3" y="150.9">R400</text>
<text x="29.3" y="152.5">R385</text>
<text x="37.4" y="150.9">10K</text>
<text x="37.4" y="152.5">10K</text>
<text x="29.3" y="162.2">R305</text>
<text x="29.3" y="165.5">R381</text>
<text x="29.3" y="163.9">R311</text>
<text x="29.3" y="167.1">R391</text>
<text x="37.4" y="162.2">10K</text>
<text x="37.4" y="165.5">10K</text>
<text x="37.4" y="163.9">10K</text>
<text x="37.4" y="167.1">10K</text>
<text x="87.8" y="167.1">R445</text>
<text x="97.6" y="167.1">1M1%/6</text>
<text x="159.4" y="168.8">Z170-RH</text>
<text x="95.9" y="175.3">Y1</text>
<text x="29.3" y="183.4">R396</text>
<text x="29.3" y="181.8">R394</text>
<text x="29.3" y="180.1">R395</text>
<text x="37.4" y="183.4">10K</text>
<text x="37.4" y="181.8">10K</text>
<text x="37.4" y="180.1">10K</text>
<text x="88.8" y="186.6">C285</text>
<text x="88.8" y="188.6">C22p50N/6</text>
<text x="106.7" y="186.6">C284</text>
<text x="106.7" y="188.6">C22p50N/6</text>
</g>
<g font-size="1.5" fill="#004080">
<text x="127.7" y="12">HDA_BCLK</text>
<text x="127.7" y="13.7">HDA_RST#</text>
<text x="127.7" y="15.3">HDA_SDI0</text>
<text x="127.7" y="16.9">HDA_SDI1</text>
<text x="172.6" y="13.7">GPP_I6/DDPB_CTRLDATA</text>
<text x="173.6" y="12">GPP_I5/DDPB_CTRLCLK</text>
<text x="176.5" y="15.3">GPP_I0/DDPB_HPD0</text>
<text x="127.7" y="21.8">HDA_SDO</text>
<text x="127.7" y="23.4">HDA_SYNC</text>
<text x="172.5" y="21.8">GPP_I8/DDPC_CTRLDATA</text>
<text x="173.6" y="20.2">GPP_I7/DDPC_CTRLCLK</text>
<text x="176.4" y="23.4">GPP_I1/DDPC_HPD1</text>
<text x="127.7" y="28.3">DISPA_SDO</text>
<text x="127.7" y="29.9">DISPA_SDI</text>
<text x="171.7" y="29.9">GPP_I10/DDPD_CTRLDATA</text>
<text x="173.6" y="28.3">GPP_I9/DDPD_CTRLCLK</text>
<text x="127.7" y="31.5">DISPA_BCLK</text>
<text x="176.4" y="31.5">GPP_I2/DDPD_HPD2</text>
<text x="127.7" y="36.4">GPP_D8/SSP0_SCLK</text>
<text x="127.7" y="38.1">GPP_D7/SSP0_RXD</text>
<text x="127.7" y="39.7">GPP_D6/SSP0_TXD</text>
<text x="127.7" y="41.3">GPP_D5/SSP0_SFRM</text>
<text x="176.5" y="39.7">GPP_I3/DDPE_HPD3</text>
<text x="127.7" y="47.8">GPP_D20/DMIC_DATA0</text>
<text x="173.7" y="47.8">GPP_F21/EDP_BKLTCTL</text>
<text x="127.7" y="49.4">GPP_D19/DMIC_CLK0</text>
<text x="127.7" y="51.1">GPP_D18/DMIC_DATA1</text>
<text x="127.7" y="52.7">GPP_D17/DMIC_CLK1</text>
<text x="174.4" y="49.4">GPP_F20/EDP_BKLTEN</text>
<text x="175" y="51.1">GPP_F19/EDP_VDDEN</text>
<text x="178.4" y="52.7">GPP_I4/EDP_HPD</text>
<text x="160.2" y="85.2">GPP_A9/CLKOUT_LPC0/ESPI_CLK</text>
<text x="160.2" y="88.4">GPP_A10/CLKOUT_LPC1</text>
<text x="202.9" y="86.8">CLKOUT_CPUBCLK_N</text>
<text x="202.9" y="85.2">CLKOUT_CPUBCLK_P</text>
<text x="160.2" y="91.7">GPP_A16/CLKOUT_48</text>
<text x="200.4" y="95">CLKOUT_CPUPCIBCLK_P</text>
<text x="202.6" y="91.7">CLKOUT_CPUNSSC_N</text>
<text x="202.7" y="90.1">CLKOUT_CPUNSSC_P</text>
<text x="160.2" y="98.2">XCLK_BIASREF</text>
<text x="200.4" y="96.6">CLKOUT_CPUPCIBCLK_N</text>
<text x="204.5" y="101.5">CLKOUT_ITPXDP_N</text>
<text x="204.6" y="99.8">CLKOUT_ITPXDP_P</text>
<text x="160.2" y="106.3">GPP_B5/SRCCLKREQ0#</text>
<text x="205.9" y="107.9">CLKOUT_SRC_N0</text>
<text x="206" y="106.3">CLKOUT_SRC_P0</text>
<text x="160.2" y="109.6">GPP_B6/SRCCLKREQ1#</text>
<text x="160.2" y="112.8">GPP_B7/SRCCLKREQ2#</text>
<text x="205.9" y="111.2">CLKOUT_SRC_N1</text>
<text x="206" y="109.6">CLKOUT_SRC_P1</text>
<text x="206" y="112.8">CLKOUT_SRC_P2</text>
<text x="160.2" y="116.1">GPP_B8/SRCCLKREQ3#</text>
<text x="160.2" y="119.3">GPP_B9/SRCCLKREQ4#</text>
<text x="205.9" y="114.4">CLKOUT_SRC_N2</text>
<text x="205.9" y="117.7">CLKOUT_SRC_N3</text>
<text x="206" y="116.1">CLKOUT_SRC_P3</text>
<text x="206" y="119.3">CLKOUT_SRC_P4</text>
<text x="160.2" y="122.6">GPP_B10/SRCCLKREQ5#</text>
<text x="160.2" y="125.8">GPP_H0/SRCCLKREQ6#</text>
<text x="205.9" y="120.9">CLKOUT_SRC_N4</text>
<text x="205.9" y="124.2">CLKOUT_SRC_N5</text>
<text x="206" y="122.6">CLKOUT_SRC_P5</text>
<text x="206" y="125.8">CLKOUT_SRC_P6</text>
<text x="160.2" y="129.1">GPP_H1/SRCCLKREQ7#</text>
<text x="205.9" y="127.5">CLKOUT_SRC_N6</text>
<text x="205.9" y="130.7">CLKOUT_SRC_N7</text>
<text x="206" y="129.1">CLKOUT_SRC_P7</text>
<text x="160.2" y="132.3">GPP_H2/SRCCLKREQ8#</text>
<text x="160.2" y="135.6">GPP_H3/SRCCLKREQ9#</text>
<text x="205.9" y="134">CLKOUT_SRC_N8</text>
<text x="205.9" y="137.2">CLKOUT_SRC_N9</text>
<text x="206" y="132.3">CLKOUT_SRC_P8</text>
<text x="206" y="135.6">CLKOUT_SRC_P9</text>
<text x="160.2" y="138.8">GPP_H4/SRCCLKREQ10#</text>
<text x="160.2" y="142.1">GPP_H5/SRCCLKREQ11#</text>
<text x="205.1" y="140.5">CLKOUT_SRC_N10</text>
<text x="205.1" y="143.7">CLKOUT_SRC_N11</text>
<text x="205.2" y="138.8">CLKOUT_SRC_P10</text>
<text x="205.2" y="142.1">CLKOUT_SRC_P11</text>
<text x="160.2" y="145.3">GPP_H6/SRCCLKREQ12#</text>
<text x="160.2" y="148.6">GPP_H7/SRCCLKREQ13#</text>
<text x="205.1" y="147">CLKOUT_SRC_N12</text>
<text x="205.2" y="148.6">CLKOUT_SRC_P13</text>
<text x="205.2" y="145.3">CLKOUT_SRC_P12</text>
<text x="160.2" y="151.8">GPP_H8/SRCCLKREQ14#</text>
<text x="160.2" y="155.1">GPP_H9/SRCCLKREQ15#</text>
<text x="205.1" y="153.5">CLKOUT_SRC_N14</text>
<text x="205.1" y="150.2">CLKOUT_SRC_N13</text>
<text x="205.2" y="155.1">CLKOUT_SRC_P15</text>
<text x="205.2" y="151.8">CLKOUT_SRC_P14</text>
<text x="160.2" y="161.6">XTAL24_IN</text>
<text x="205.1" y="156.7">CLKOUT_SRC_N15</text>
<text x="160.2" y="164.8">XTAL24_OUT</text>
</g>
<g font-size="1.2">
<text x="146.3" y="1.2">1</text>
<text x=".5" y="102.6">A</text>
<text x="291.4" y="102.6">A</text>
<text x="146.3" y="202.8">1</text>
</g>
<g font-size="1.2" fill="#00f">
<text x="154.5" y="10.8">SPT-H_PCH</text>
<text x="185.4" y="83.9">SPT-H_PCH</text>
</g>
</svg>
